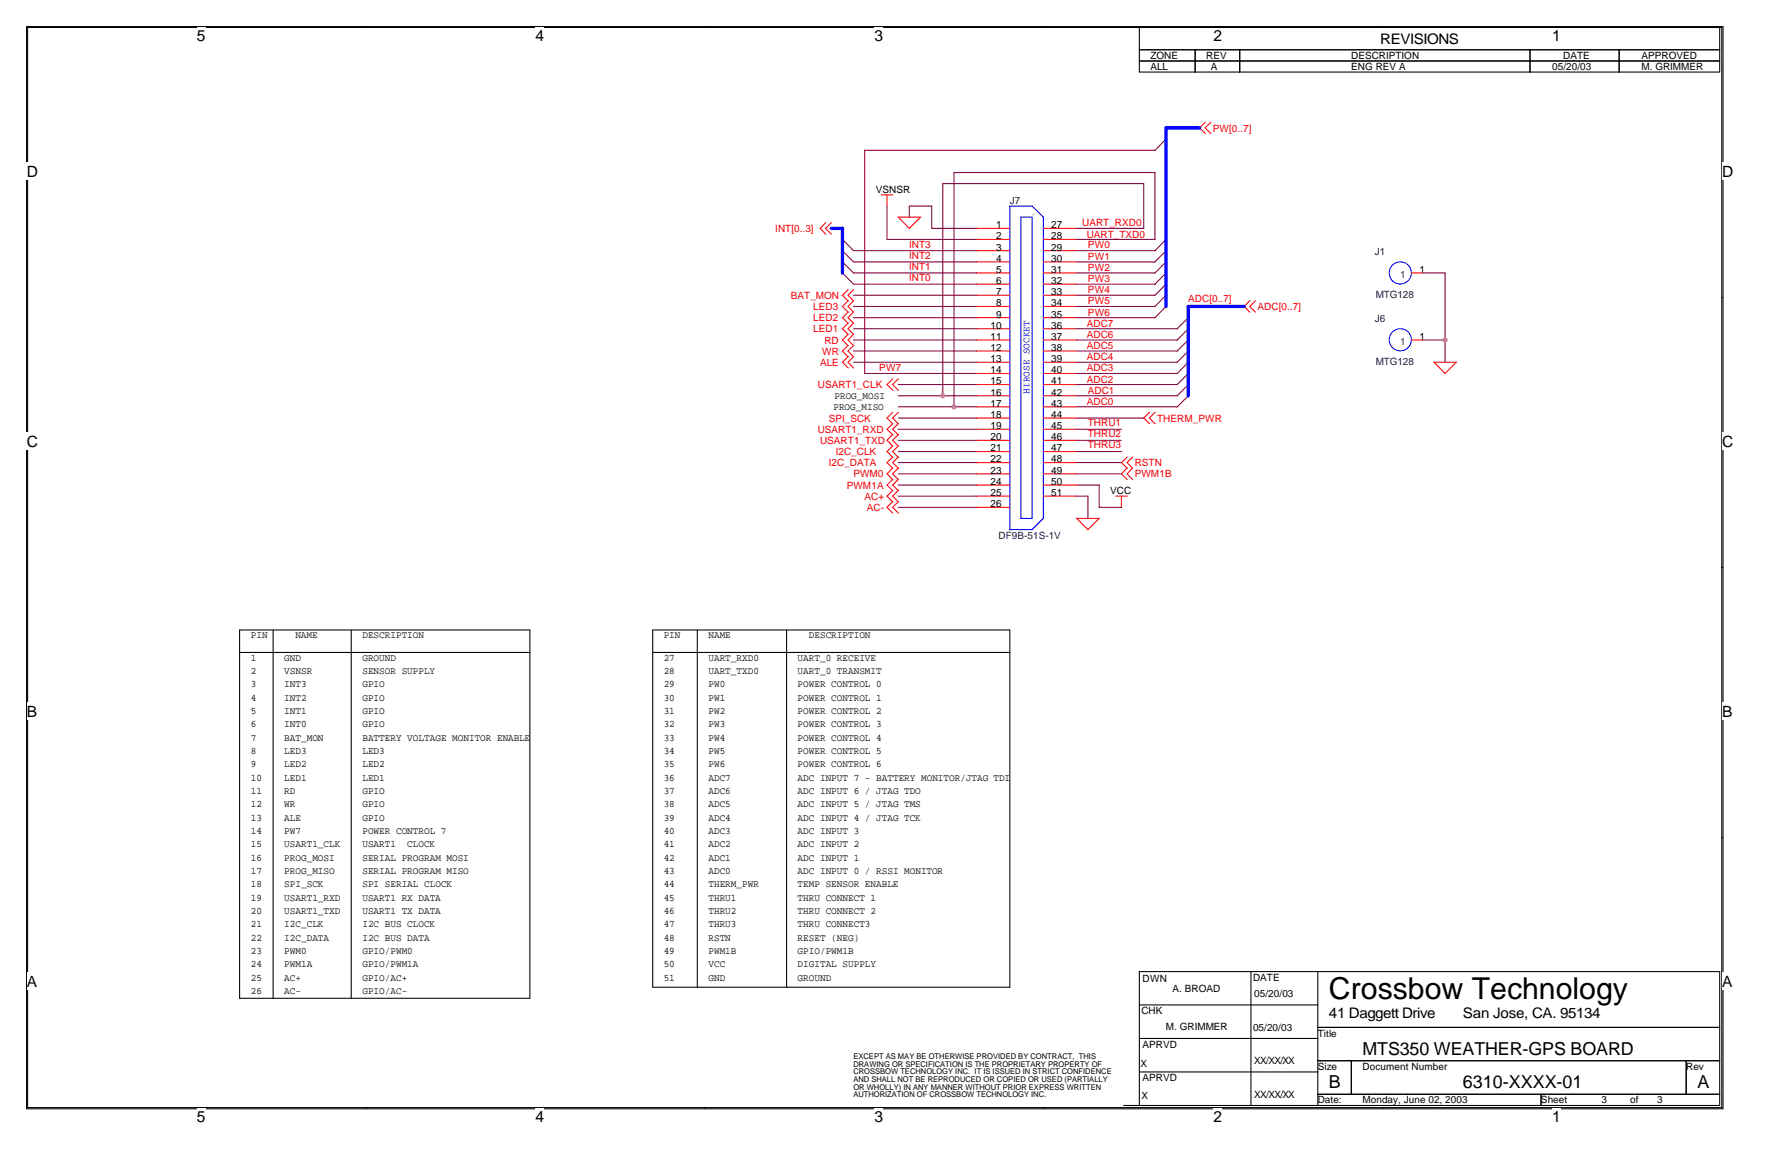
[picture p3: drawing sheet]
<svg xmlns="http://www.w3.org/2000/svg" width="432mm" height="279mm" viewBox="0 0 432 279" stroke-linecap="round" stroke-linejoin="round" font-family="sans-serif">
<path d="M6.4 6.4h409.2v261.1h-409.2zM6.7 6.6h408.6v260.6h-408.6z" fill="none" stroke="#000" stroke-width=".25"/>
<g fill="#fff">
<path d="M47.5 6.5h2.1v4.3h-2.1z"/>
<path d="M47.5 267.4h2.1v4.2h-2.1z"/>
</g>
<path d="M88.4 6.4v.2M88.4 267.2v.3" fill="none" stroke="#000" stroke-width=".25"/>
<g fill="#fff">
<path d="M129.2 6.5h2.1v4.3h-2.1z"/>
<path d="M129.2 267.4h2.1v4.2h-2.1z"/>
</g>
<path d="M170.1 6.4v.2M170.1 267.2v.3" fill="none" stroke="#000" stroke-width=".25"/>
<g fill="#fff">
<path d="M210.9 6.5h2.1v4.3h-2.1z"/>
<path d="M210.9 267.4h2.1v4.2h-2.1z"/>
</g>
<path d="M251.9 6.4v.2M251.9 267.2v.3" fill="none" stroke="#000" stroke-width=".25"/>
<g fill="#fff">
<path d="M292.7 6.5h2.1v4.3h-2.1z"/>
<path d="M292.7 267.4h2.1v4.2h-2.1z"/>
</g>
<path d="M333.6 6.4v.2M333.6 267.2v.3" fill="none" stroke="#000" stroke-width=".25"/>
<g fill="#fff">
<path d="M374.4 6.5h2.1v4.3h-2.1z"/>
<path d="M374.4 267.4h2.1v4.2h-2.1z"/>
<path d="M6.5 39.2h2.7v4.2h-2.7z"/>
<path d="M415.4 39.2h2.7v4.2h-2.7z"/>
<path d="M6.5 104.4h2.7v4.2h-2.7z"/>
<path d="M415.4 104.4h2.7v4.2h-2.7z"/>
</g>
<path d="M6.4 71.8h.3M415.3 71.8h.3" fill="none" stroke="#000" stroke-width=".25"/>
<g fill="#fff">
<path d="M6.5 169.5h2.5v4.2h-2.5z"/>
<path d="M415.4 169.5h2.5v4.2h-2.5z"/>
</g>
<path d="M6.4 136.9h.3M415.3 136.9h.3" fill="none" stroke="#000" stroke-width=".25"/>
<g fill="#000" stroke="#000" stroke-width=".24">
<path d="M6.5 136.9h.1z" fill-rule="evenodd"/>
<path d="M415.3 136.9h.2z" fill-rule="evenodd"/>
</g>
<g fill="#fff">
<path d="M6.5 234.7h2.5v4.2h-2.5z"/>
<path d="M415.4 234.7h2.5v4.2h-2.5z"/>
</g>
<g fill="none" stroke="#000" stroke-width=".25">
<path d="M274.8 6.6h140v10.8h-140zM274.8 12h140M274.8 14.7h140M288.3 12v5.4M299.1 12v5.4M369.1 12v5.4M390.6 12v5.4M57.8 157.4h70.1M57.8 152h70v88.9h-70zM65.9 152v88.9M84.7 152v88.9M157.5 157.4h86.1"/>
<path d="M157.5 152h86.1v86.2h-86.1zM168.2 152v86.2M189.8 152v86.2M6.4 202.1h.3M415.3 202.1h.3M301.8 234.4v32.4M317.9 234.4v32.3M274.8 242.5h43.1M274.8 250.6h43.1M274.8 258.6h43.1M317.9 247.9h96.9M317.9 255.9h96.9"/>
<path d="M326 255.9v8.1M406.8 255.9v8.1M271.1 266.7h143.7v-32.3h-140v32.4M317.9 264h96.9M371.7 264v2.7"/>
</g>
<g fill="none" stroke="#f00" stroke-width=".25">
<path d="M290.8 29.5l-1.4 1.3 1.4 1.4M292.1 29.5l-1.4 1.3 1.4 1.4M199.2 53.7l-1.4 1.4 1.4 1.4M200.5 53.7l-1.3 1.4 1.3 1.4M212.6 47h2.8M214 47v2.8M216.6 52.4l2.7 2.7M216.7 52.4h5.4M222.1 52.4l-2.8 2.7M235.5 55.1h8.1M235.5 57.8h8.1M251.7 55.1h8"/>
<path d="M251.7 57.8h8M204.6 72.5l-1.4 1.4 1.4 1.4M204.6 77.9l-1.4 1.4 1.4 1.4M204.6 75.3l-1.4 1.4 1.4 1.3M204.6 69.9l-1.4 1.3 1.4 1.4M205.9 72.5l-1.3 1.4 1.3 1.4M205.9 77.9l-1.3 1.4 1.3 1.4M205.9 75.3l-1.3 1.4 1.3 1.3M205.9 69.9l-1.3 1.3 1.3 1.4M235.5 65.9h8.1M235.5 60.5h8.1M235.5 63.2h8.1"/>
<path d="M235.5 68.6h8.1M235.5 71.2h8.1M235.5 73.9h8.1M235.5 76.7h8.1M235.5 79.3h8.1M251.7 65.9h8M251.7 60.5h8M251.7 63.2h8M251.7 68.6h8M251.7 71.2h8M251.7 73.9h8M251.7 76.7h8"/>
<path d="M251.7 79.3h8M301.5 72.5l-1.4 1.4 1.4 1.4M302.9 72.5l-1.4 1.4 1.4 1.4M340.5 65.9h2.7M204.6 80.6l-1.4 1.4 1.4 1.4M204.6 83.3l-1.4 1.4 1.4 1.4M204.6 86l-1.4 1.4 1.4 1.4M205.9 80.6l-1.3 1.4 1.3 1.4M205.9 83.3l-1.3 1.4 1.3 1.4M205.9 86l-1.3 1.4 1.3 1.4M215.4 91.4l-1.4 1.4 1.4 1.4M215.4 99.5l-1.4 1.4 1.4 1.4"/>
<path d="M216.7 91.4l-1.4 1.4 1.4 1.4M216.7 99.5l-1.4 1.4 1.4 1.4M235.5 87.4h8.1M235.5 82h8.1M235.5 84.7h8.1M235.5 90.1h8.1M235.5 92.8h8.1M235.5 95.5h8.1M235.5 98.2h8.1M251.7 87.4h8M251.7 82h8M251.7 84.7h8"/>
<path d="M251.7 90.1h8M251.7 92.8h8M251.7 95.5h8M251.7 98.2h8M277.3 99.5l-1.4 1.4 1.4 1.4M278.7 99.5l-1.4 1.4 1.4 1.4M340.5 82h2.7M345.9 87.4l2.7 2.7M345.9 87.4h5.4M351.3 87.4l-2.8 2.8M215.4 110.3l-1.4 1.3 1.4 1.4M215.4 118.3l-1.4 1.4 1.4 1.4"/>
<path d="M215.4 107.6l-1.4 1.4 1.4 1.3M215.4 115.6l-1.4 1.4 1.4 1.4M215.4 104.8l-1.4 1.4 1.4 1.4M215.4 112.9l-1.4 1.4 1.4 1.4M215.4 102.2l-1.4 1.4 1.4 1.3M216.7 110.3l-1.4 1.3 1.4 1.4M216.7 118.3l-1.4 1.4 1.4 1.4M216.7 107.6l-1.4 1.4 1.4 1.3M216.7 115.6l-1.4 1.4 1.4 1.4M216.7 104.8l-1.4 1.4 1.4 1.4M216.7 112.9l-1.4 1.4 1.4 1.4M216.7 102.2l-1.4 1.4 1.4 1.3"/>
<path d="M235.5 119.7h8.1M235.5 100.9h8.1M235.5 103.6h8.1M235.5 106.2h8.1M235.5 109h8.1M235.5 111.6h8.1M235.5 114.3h8.1M235.5 117h8.1M251.7 119.7h8M251.7 100.9h8M251.7 103.6h8M251.7 106.2h8"/>
<path d="M251.7 109h8M251.7 111.6h8M251.7 114.3h8M251.7 117h8M269.2 119.7h2.7M270.5 119.7v2.8M271.9 110.3l-1.4 1.3 1.4 1.4M271.9 112.9l-1.4 1.4 1.4 1.4M273.2 110.3l-1.3 1.3 1.3 1.4M273.2 112.9l-1.3 1.4 1.3 1.4M215.4 121l-1.4 1.4 1.4 1.4M216.7 121l-1.4 1.4 1.4 1.4"/>
<path d="M235.5 122.4h8.1M259.7 125l2.7 2.8M259.7 125.1h5.5l-2.8 2.7"/>
</g>
<g fill="none" stroke="#00f" stroke-width=".25">
<path d="M246.3 52.4h2.7M246.3 52.4v72.7M249 52.4v72.7M251.7 52.4v72.7M251.7 52.4l-2.7-2.7h-5.4v78.1M243.6 127.8h5.4M246.2 125.1h2.8M251.7 125l-2.7 2.8"/>
<circle cx="337.8" cy="65.9" r="2.67"/>
<circle cx="337.8" cy="82" r="2.67"/>
</g>
<g fill="none" stroke="#800040" stroke-width=".25">
<path d="M278.7 36.3l-70.1-.1v53.9h27M281.3 33.6l-2.7 2.7M203.2 57.7l2.7 2.8h29.7M214 49.7v8.1M214 57.8h21.6M224.8 49.7v5.4h10.8M224.8 49.7h-5.5v2.7M227.4 44.3h48.5M227.4 44.3v51.2M230.1 41.6h48.5v16.2M230.1 41.6v56.6M259.7 55.1h16.2"/>
<path d="M259.7 57.8h19M275.9 44.3v10.8M281.3 57.8l-2.7 2.7M203.2 65.8l2.7 2.8h29.7M203.2 63.1l2.7 2.8h29.7M203.2 60.4l2.7 2.8h29.7M205.9 76.7h29.7M205.9 73.9h29.7M205.9 79.3h29.7M205.9 71.2h29.7M259.7 60.5h19M259.7 76.7h19"/>
<path d="M259.7 73.9h19M259.7 63.2h19M259.7 65.9h19M259.7 79.3h24.3M259.7 68.6h19M259.7 71.2h19M281.3 68.6l-2.7 2.7M281.3 71.2l-2.7 2.8M281.3 60.5l-2.7 2.7M281.3 73.9l-2.7 2.8M281.3 63.2l-2.7 2.7M281.3 65.9l-2.7 2.7"/>
<path d="M286.7 76.7l-2.8 2.7M286.7 79.3l-2.8 2.8M343.2 65.9h5.4M348.6 65.9v21.5M205.9 82h29.7M205.9 84.7h29.7M205.9 87.4h29.7M216.7 98.2h18.9M216.7 95.5h18.9M216.7 92.8h18.9M259.7 82h24.3M259.7 84.7h24.3"/>
<path d="M259.7 98.2h24.3M259.7 95.5h24.3M259.7 90.1h24.3M259.7 92.8h24.3M259.7 87.4h24.3M286.7 82l-2.8 2.7M286.7 87.4l-2.8 2.8M286.7 92.8l-2.8 2.7M286.7 95.5l-2.8 2.7M286.7 84.7l-2.8 2.7M286.7 90.1l-2.8 2.7M343.2 82h5.4"/>
<path d="M216.7 117h18.9M216.7 103.6h18.9M216.7 114.3h18.9M216.7 119.7h18.9M216.7 100.9h18.9M216.7 106.2h18.9M216.7 109h18.9M216.7 111.6h18.9M259.7 103.6h10.8M259.7 106.2h10.8M259.7 109h10.8M259.7 117h5.5l-.1 5.5"/>
<path d="M259.7 114.3h10.9M259.7 119.7h2.8l-.1 5.4M259.7 100.9h16.2M259.7 111.6h10.9M216.7 122.4h18.9M265.1 122.4h5.5"/>
</g>
<path d="M289.4 30.8h-8.1v43.2M200.5 55.1h2.8l-.1 10.8M300.2 73.9h-13.5v21.6" fill="none" stroke="#00f" stroke-width=".8"/>
<g fill="#f0f" stroke="#f0f" stroke-width=".25">
<circle cx="348.6" cy="82" r=".52"/>
<circle cx="230.1" cy="98.2" r=".52"/>
<circle cx="227.4" cy="95.5" r=".52"/>
</g>
<text font-size="7.3" x="320.6" y="241">Crossbow Technology</text>
<g font-size="4.3">
<text x="328.7" y="254.5">MTS350 WEATHER-GPS BOARD</text>
<text x="320.6" y="262.6">B</text>
<text x="352.9" y="262.6">6310-XXXX-01</text>
<text x="409.4" y="262.6">A</text>
</g>
<g font-size="3.8">
<text x="47.5" y="9.9">5</text>
<text x="129.2" y="9.9">4</text>
<text x="210.9" y="9.9">3</text>
<text x="292.7" y="9.9">2</text>
<text x="374.4" y="9.9">1</text>
<text x="6.5" y="42.6">D</text>
<text x="415.4" y="42.6">D</text>
<text x="6.5" y="107.7">C</text>
<text x="415.4" y="107.7">C</text>
<text x="6.5" y="172.9">B</text>
<text x="415.4" y="172.9">B</text>
<text x="6.5" y="238">A</text>
<text x="415.4" y="238">A</text>
<text x="47.5" y="270.8">5</text>
<text x="129.2" y="270.8">4</text>
<text x="210.9" y="270.8">3</text>
<text x="292.7" y="270.8">2</text>
<text x="374.4" y="270.8">1</text>
</g>
<g font-size="3.5">
<text x="333" y="10.6">REVISIONS</text>
<text x="320.6" y="245.6">41 Daggett Drive</text>
<text x="352.9" y="245.6">San Jose, CA. 95134</text>
</g>
<g font-size="2.4">
<text x="277.5" y="14.2">ZONE</text>
<text x="277.5" y="16.9">ALL</text>
<text x="291" y="14.2">REV</text>
<text x="292.1" y="16.9">A</text>
<text x="326" y="14.2">DESCRIPTION</text>
<text x="326" y="16.9">ENG REV A</text>
<text x="374.4" y="16.9">05/20/03</text>
<text x="377.1" y="14.2">DATE</text>
<text x="396" y="14.2">APPROVED</text>
<text x="396" y="16.9">M. GRIMMER</text>
<text x="211.3" y="46.5">VSNSR</text>
<text x="240.3" y="55.1">1</text>
<text x="240.3" y="57.7">2</text>
<text x="253.6" y="55.1">27</text>
<text x="253.6" y="57.7">28</text>
<text x="240.3" y="60.5">3</text>
<text x="240.3" y="63.2">4</text>
<text x="240.3" y="65.8">5</text>
<text x="253.6" y="60.5">29</text>
<text x="253.6" y="63.2">30</text>
<text x="253.6" y="65.8">31</text>
<text x="342.4" y="65.8">1</text>
<text x="240.3" y="68.5">6</text>
<text x="240.3" y="71.2">7</text>
<text x="253.6" y="68.5">32</text>
<text x="253.6" y="71.2">33</text>
<text x="240.3" y="73.9">8</text>
<text x="240.3" y="76.6">9</text>
<text x="253.6" y="73.9">34</text>
<text x="253.6" y="76.6">35</text>
<text x="239" y="79.3">10</text>
<text x="239" y="82">11</text>
<text x="253.6" y="79.3">36</text>
<text x="253.6" y="82">37</text>
<text x="342.4" y="82">1</text>
<text x="239" y="84.7">12</text>
<text x="239" y="87.4">13</text>
<text x="253.6" y="84.7">38</text>
<text x="253.6" y="87.4">39</text>
<text x="239" y="90.1">14</text>
<text x="239" y="92.8">15</text>
<text x="239" y="95.5">16</text>
<text x="253.6" y="90.1">40</text>
<text x="253.6" y="92.8">41</text>
<text x="253.6" y="95.5">42</text>
<text x="201" y="98.8">PROG_MISO</text>
<text x="201.3" y="96.4">PROG_MOSI</text>
<text x="239" y="98.1">17</text>
<text x="239" y="100.8">18</text>
<text x="253.6" y="98.1">43</text>
<text x="253.6" y="100.8">44</text>
<text x="239" y="103.5">19</text>
<text x="239" y="106.2">20</text>
<text x="253.6" y="103.5">45</text>
<text x="253.6" y="106.2">46</text>
<text x="239" y="108.9">21</text>
<text x="239" y="111.6">22</text>
<text x="253.6" y="108.9">47</text>
<text x="253.6" y="111.6">48</text>
<text x="239" y="114.3">23</text>
<text x="239" y="117">24</text>
<text x="239" y="119.7">25</text>
<text x="253.6" y="114.3">49</text>
<text x="253.6" y="117">50</text>
<text x="253.6" y="119.7">51</text>
<text x="267.8" y="119.3">VCC</text>
<text x="239" y="122.4">26</text>
<text x="60.5" y="154">PIN</text>
<text x="71.2" y="154">NAME</text>
<text x="87.4" y="154">DESCRIPTION</text>
<text x="160.1" y="154">PIN</text>
<text x="170.9" y="154">NAME</text>
<text x="195.1" y="154">DESCRIPTION</text>
<text x="60.5" y="159.4">1</text>
<text x="68.6" y="159.4">GND</text>
<text x="87.4" y="159.4">GROUND</text>
<text x="160.1" y="159.4">27</text>
<text x="170.9" y="159.4">UART_RXD0</text>
<text x="192.4" y="159.4">UART_0 RECEIVE</text>
<text x="60.5" y="162.6">2</text>
<text x="60.5" y="165.8">3</text>
<text x="68.6" y="162.6">VSNSR</text>
<text x="68.6" y="165.8">INT3</text>
<text x="87.4" y="162.6">SENSOR SUPPLY</text>
<text x="87.4" y="165.8">GPIO</text>
<text x="160.1" y="162.6">28</text>
<text x="160.1" y="165.8">29</text>
<text x="170.9" y="162.6">UART_TXD0</text>
<text x="170.9" y="165.8">PW0</text>
<text x="192.4" y="162.6">UART_0 TRANSMIT</text>
<text x="192.4" y="165.8">POWER CONTROL 0</text>
<text x="60.5" y="169">4</text>
<text x="60.5" y="172.3">5</text>
<text x="68.6" y="169">INT2</text>
<text x="68.6" y="172.3">INT1</text>
<text x="87.4" y="169">GPIO</text>
<text x="87.4" y="172.3">GPIO</text>
<text x="160.1" y="169">30</text>
<text x="160.1" y="172.3">31</text>
<text x="170.9" y="169">PW1</text>
<text x="170.9" y="172.3">PW2</text>
<text x="192.4" y="169">POWER CONTROL 1</text>
<text x="192.4" y="172.3">POWER CONTROL 2</text>
<text x="60.5" y="175.5">6</text>
<text x="60.5" y="178.7">7</text>
<text x="68.6" y="175.5">INT0</text>
<text x="68.6" y="178.7">BAT_MON</text>
<text x="87.4" y="175.5">GPIO</text>
<text x="87.4" y="178.7">BATTERY VOLTAGE MONITOR ENABLE</text>
<text x="160.1" y="175.5">32</text>
<text x="160.1" y="178.7">33</text>
<text x="170.9" y="175.5">PW3</text>
<text x="170.9" y="178.7">PW4</text>
<text x="192.4" y="175.5">POWER CONTROL 3</text>
<text x="192.4" y="178.7">POWER CONTROL 4</text>
<text x="60.5" y="181.9">8</text>
<text x="60.5" y="185.1">9</text>
<text x="68.6" y="181.9">LED3</text>
<text x="68.6" y="185.1">LED2</text>
<text x="87.4" y="181.9">LED3</text>
<text x="87.4" y="185.1">LED2</text>
<text x="160.1" y="181.9">34</text>
<text x="160.1" y="185.1">35</text>
<text x="170.9" y="181.9">PW5</text>
<text x="170.9" y="185.1">PW6</text>
<text x="192.4" y="181.9">POWER CONTROL 5</text>
<text x="192.4" y="185.1">POWER CONTROL 6</text>
<text x="60.5" y="188.3">10</text>
<text x="60.5" y="191.6">11</text>
<text x="68.6" y="188.3">LED1</text>
<text x="68.6" y="191.6">RD</text>
<text x="87.4" y="188.3">LED1</text>
<text x="87.4" y="191.6">GPIO</text>
<text x="160.1" y="188.3">36</text>
<text x="160.1" y="191.6">37</text>
<text x="170.9" y="188.3">ADC7</text>
<text x="170.9" y="191.6">ADC6</text>
<text x="192.4" y="188.3">ADC INPUT 7 - BATTERY MONITOR/JTAG TDI</text>
<text x="192.4" y="191.6">ADC INPUT 6 / JTAG TDO</text>
<text x="60.5" y="194.8">12</text>
<text x="60.5" y="198">13</text>
<text x="68.6" y="194.8">WR</text>
<text x="68.6" y="198">ALE</text>
<text x="87.4" y="194.8">GPIO</text>
<text x="87.4" y="198">GPIO</text>
<text x="160.1" y="194.8">38</text>
<text x="160.1" y="198">39</text>
<text x="170.9" y="194.8">ADC5</text>
<text x="170.9" y="198">ADC4</text>
<text x="192.4" y="194.8">ADC INPUT 5 / JTAG TMS</text>
<text x="192.4" y="198">ADC INPUT 4 / JTAG TCK</text>
<text x="60.5" y="201.2">14</text>
<text x="68.6" y="201.2">PW7</text>
<text x="87.4" y="201.2">POWER CONTROL 7</text>
<text x="160.1" y="201.2">40</text>
<text x="170.9" y="201.2">ADC3</text>
<text x="192.4" y="201.2">ADC INPUT 3</text>
<text x="60.5" y="204.4">15</text>
<text x="60.5" y="207.6">16</text>
<text x="68.6" y="204.4">USART1_CLK</text>
<text x="68.6" y="207.6">PROG_MOSI</text>
<text x="87.4" y="204.4">USART1</text>
<text x="87.4" y="207.6">SERIAL PROGRAM MOSI</text>
<text x="98.3" y="204.4">CLOCK</text>
<text x="160.1" y="204.4">41</text>
<text x="160.1" y="207.6">42</text>
<text x="170.9" y="204.4">ADC2</text>
<text x="170.9" y="207.6">ADC1</text>
<text x="192.4" y="204.4">ADC INPUT 2</text>
<text x="192.4" y="207.6">ADC INPUT 1</text>
<text x="60.5" y="210.9">17</text>
<text x="60.5" y="214.1">18</text>
<text x="68.6" y="210.9">PROG_MISO</text>
<text x="68.6" y="214.1">SPI_SCK</text>
<text x="87.4" y="210.9">SERIAL PROGRAM MISO</text>
<text x="87.4" y="214.1">SPI SERIAL CLOCK</text>
<text x="160.1" y="210.9">43</text>
<text x="160.1" y="214.1">44</text>
<text x="170.9" y="210.9">ADC0</text>
<text x="170.9" y="214.1">THERM_PWR</text>
<text x="192.4" y="210.9">ADC INPUT 0 / RSSI MONITOR</text>
<text x="192.4" y="214.1">TEMP SENSOR ENABLE</text>
<text x="60.5" y="217.3">19</text>
<text x="60.5" y="220.5">20</text>
<text x="68.6" y="217.3">USART1_RXD</text>
<text x="68.6" y="220.5">USART1_TXD</text>
<text x="87.4" y="217.3">USART1 RX DATA</text>
<text x="87.4" y="220.5">USART1 TX DATA</text>
<text x="160.1" y="217.3">45</text>
<text x="160.1" y="220.5">46</text>
<text x="170.9" y="217.3">THRU1</text>
<text x="170.9" y="220.5">THRU2</text>
<text x="192.4" y="217.3">THRU CONNECT 1</text>
<text x="192.4" y="220.5">THRU CONNECT 2</text>
<text x="60.5" y="223.7">21</text>
<text x="60.5" y="226.9">22</text>
<text x="68.6" y="223.7">I2C_CLK</text>
<text x="68.6" y="226.9">I2C_DATA</text>
<text x="87.4" y="223.7">I2C BUS CLOCK</text>
<text x="87.4" y="226.9">I2C BUS DATA</text>
<text x="160.1" y="223.7">47</text>
<text x="160.1" y="226.9">48</text>
<text x="170.9" y="223.7">THRU3</text>
<text x="170.9" y="226.9">RSTN</text>
<text x="192.4" y="223.7">THRU CONNECT3</text>
<text x="192.4" y="226.9">RESET (NEG)</text>
<text x="60.5" y="230.2">23</text>
<text x="60.5" y="233.4">24</text>
<text x="68.6" y="230.2">PWM0</text>
<text x="68.6" y="233.4">PWM1A</text>
<text x="87.4" y="230.2">GPIO/PWM0</text>
<text x="87.4" y="233.4">GPIO/PWM1A</text>
<text x="160.1" y="230.2">49</text>
<text x="160.1" y="233.4">50</text>
<text x="170.9" y="230.2">PWM1B</text>
<text x="170.9" y="233.4">VCC</text>
<text x="192.4" y="230.2">GPIO/PWM1B</text>
<text x="192.4" y="233.4">DIGITAL SUPPLY</text>
<text x="60.5" y="236.6">25</text>
<text x="60.5" y="239.8">26</text>
<text x="68.6" y="236.6">AC+</text>
<text x="68.6" y="239.8">AC-</text>
<text x="87.4" y="236.6">GPIO/AC+</text>
<text x="87.4" y="239.8">GPIO/AC-</text>
<text x="160.1" y="236.6">51</text>
<text x="170.9" y="236.6">GND</text>
<text x="192.4" y="236.6">GROUND</text>
<text x="275.6" y="236.9">DWN</text>
<text x="282.9" y="239.3">A. BROAD</text>
<text x="302.3" y="236.6">DATE</text>
<text x="275.3" y="244.7">CHK</text>
<text x="302.6" y="240.7">05/20/03</text>
<text x="281.3" y="248.5">M. GRIMMER</text>
<text x="302.3" y="248.8">05/20/03</text>
<text x="317.9" y="250.1">Title</text>
<text x="275.1" y="257.3">X</text>
<text x="275.6" y="252.8">APRVD</text>
<text x="302.6" y="256.8">XX/XX/XX</text>
<text x="275.6" y="260.9">APRVD</text>
<text x="317.9" y="258.1">Size</text>
<text x="328.7" y="258.1">Document Number</text>
<text x="406.7" y="258.1">Rev</text>
<text x="275.3" y="265.2">X</text>
<text x="302.6" y="264.9">XX/XX/XX</text>
<text x="317.9" y="266.2">Date:</text>
<text x="328.7" y="266.2">Monday, June 02, 2003</text>
<text x="371.7" y="266.2">Sheet</text>
<text x="386.3" y="266.2">3</text>
<text x="393.3" y="266.2">of</text>
<text x="399.8" y="266.2">3</text>
</g>
<g font-size="2.4" fill="#f00">
<text x="292.6" y="31.8">PW[0..7]</text>
<text x="187" y="56">INT[0..3]</text>
<text x="219.3" y="59.7">INT3</text>
<text x="261.1" y="54.6">UART_RXD0</text>
<text x="262.2" y="57.3">UART_TXD0</text>
<text x="262.4" y="59.7">PW0</text>
<text x="219.3" y="65.1">INT1</text>
<text x="219.3" y="62.4">INT2</text>
<text x="262.4" y="62.7">PW1</text>
<text x="262.4" y="65.4">PW2</text>
<text x="219.3" y="67.8">INT0</text>
<text x="262.4" y="68.1">PW3</text>
<text x="262.4" y="70.8">PW4</text>
<text x="190.8" y="72.1">BAT_MON</text>
<text x="196.2" y="74.8">LED3</text>
<text x="196.2" y="77.5">LED2</text>
<text x="262.4" y="76.2">PW6</text>
<text x="262.4" y="73.4">PW5</text>
<text x="286.6" y="72.9">ADC[0..7]</text>
<text x="303.4" y="74.8">ADC[0..7]</text>
<text x="196.2" y="80.2">LED1</text>
<text x="198.9" y="82.9">RD</text>
<text x="262.2" y="81.5">ADC6</text>
<text x="262.2" y="78.9">ADC7</text>
<text x="197.8" y="88.3">ALE</text>
<text x="198.3" y="85.6">WR</text>
<text x="212.1" y="89.6">PW7</text>
<text x="262.2" y="84.2">ADC5</text>
<text x="262.2" y="86.9">ADC4</text>
<text x="262.2" y="89.6">ADC3</text>
<text x="197.3" y="93.6">USART1_CLK</text>
<text x="262.2" y="92.3">ADC2</text>
<text x="262.4" y="95">ADC1</text>
<text x="199.9" y="101.7">SPI_SCK</text>
<text x="262.2" y="97.7">ADC0</text>
<text x="279.1" y="101.7">THERM_PWR</text>
<text x="197.3" y="104.4">USART1_RXD</text>
<text x="197.8" y="107.1">USART1_TXD</text>
<text x="262.4" y="105.5">THRU2</text>
<text x="262.4" y="102.8">THRU1</text>
<text x="199.9" y="112.5">I2C_DATA</text>
<text x="201.6" y="109.8">I2C_CLK</text>
<text x="262.4" y="108.2">THRU3</text>
<text x="273.7" y="112.5">RSTN</text>
<text x="204.3" y="117.9">PWM1A</text>
<text x="205.9" y="115.2">PWM0</text>
<text x="273.7" y="115.2">PWM1B</text>
<text x="208.6" y="120.6">AC+</text>
<text x="209.1" y="123.3">AC-</text>
</g>
<g font-size="2.4" fill="#000080">
<text x="243.6" y="49.2">J7</text>
<text x="331.6" y="61.6">J1</text>
<text x="331.9" y="71.8">MTG128</text>
<text x="331.6" y="77.8">J6</text>
<text x="331.9" y="88">MTG128</text>
<text x="240.9" y="130">DF9B-51S-1V</text>
</g>
<g font-size="2.4" fill="#004080">
<text x="337.8" y="67">1</text>
<text x="337.8" y="83.1">1</text>
</g>
<text font-size="2.4" fill="#00f" x="248.3" y="95" transform="rotate(-90 248.3 95)">HIROSE SOCKET</text>
<g font-size="1.9">
<text x="205.9" y="255.5">EXCEPT AS MAY BE OTHERWISE PROVIDED BY CONTRACT, THIS</text>
<text x="205.9" y="257.3">DRAWING OR SPECIFICATION IS THE PROPRIETARY PROPERTY OF</text>
<text x="205.9" y="259.2">CROSSBOW TECHNOLOGY INC. IT IS ISSUED IN STRICT CONFIDENCE</text>
<text x="205.9" y="261.1">AND SHALL NOT BE REPRODUCED OR COPIED OR USED (PARTIALLY</text>
<text x="205.9" y="262.9">OR WHOLLY) IN ANY MANNER WITHOUT PRIOR EXPRESS WRITTEN</text>
<text x="205.9" y="264.8">AUTHORIZATION OF CROSSBOW TECHNOLOGY INC.</text>
</g>
</svg>
